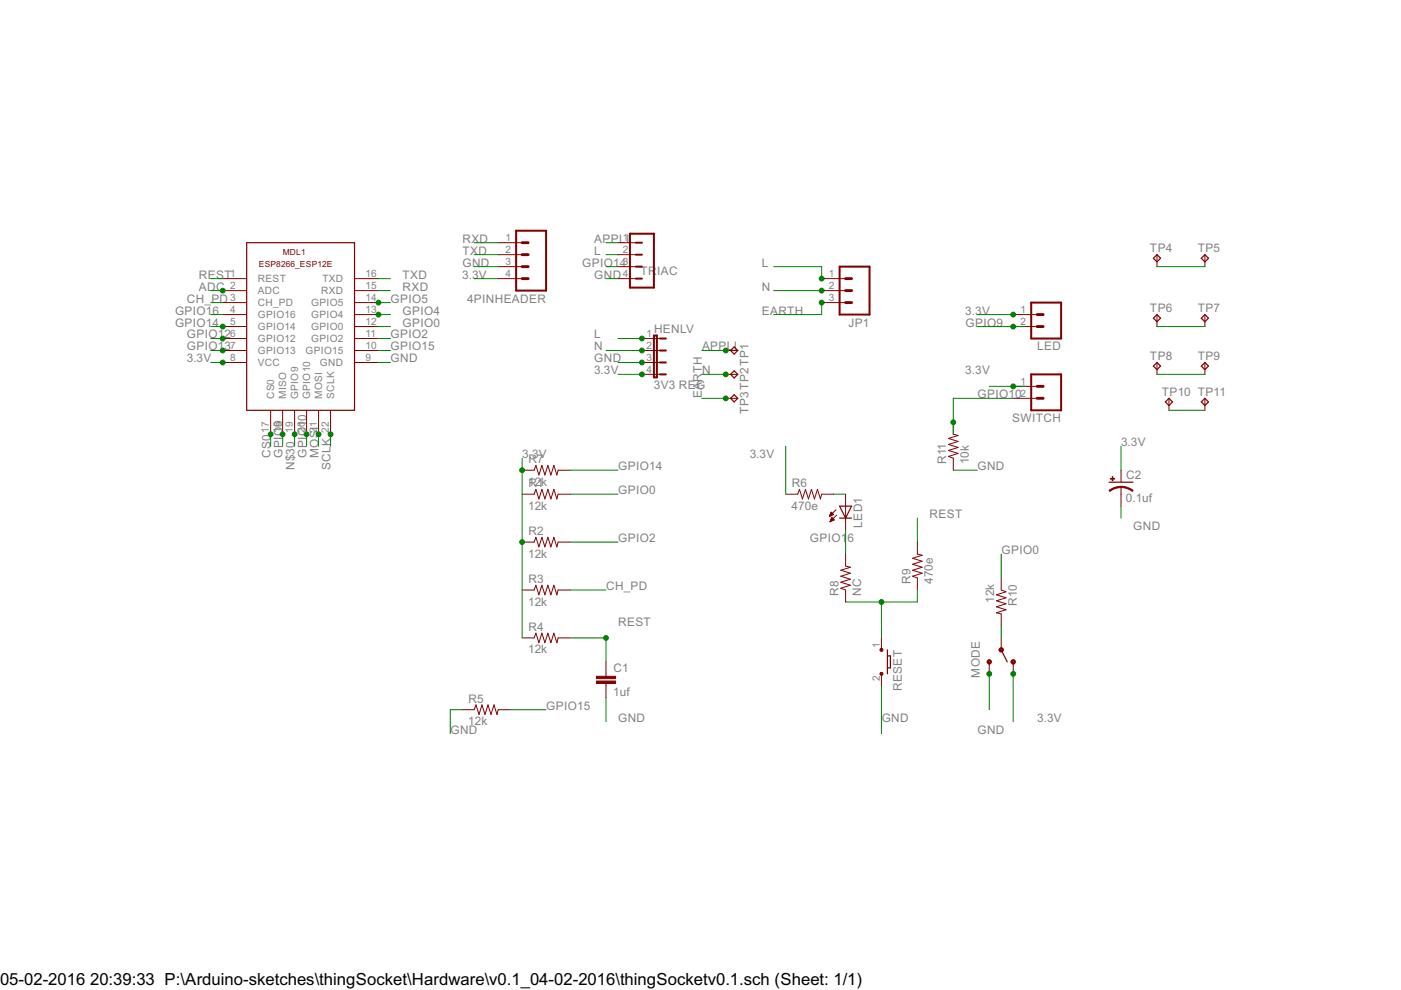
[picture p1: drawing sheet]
<svg xmlns="http://www.w3.org/2000/svg" width="297mm" height="210mm" viewBox="0 0 297 210" stroke-linecap="round" stroke-linejoin="round" font-family="sans-serif">
<g fill="none" stroke="#800000" stroke-width=".21">
<path d="M47.2 59.1h5.1M75.2 59.1h5M105.6 59.1h5.1M105.6 54h5.1M105.6 51.5h5.1M105.6 56.5h5.1M131 59.1h3.8M131 54h3.8M131 51.5h3.8M131 56.5h3.8M174.2 59.1h5.1M245.3 54v2.5"/>
<path d="M255.5 54v2.5M47.2 76.9h5.1M47.2 74.3h5.1M47.2 71.8h5.1M47.2 69.2h5.1M47.2 66.7h5.1M47.2 64.2h5.1M47.2 61.6h5.1M75.2 76.9h5M75.2 74.3h5M75.2 71.8h5M75.2 69.2h5"/>
<path d="M75.2 66.7h5M75.2 64.2h5M75.2 61.6h5M136.1 76.9h3.8M136.1 74.3h3.8M136.1 71.8h3.8M136.1 79.4h3.8M153.9 74.3h2.5M153.9 79.4h2.5M174.2 64.2h5.1M174.2 61.6h5.1M214.8 69.2h5.1"/>
<path d="M214.8 66.7h5.1M245.3 66.7v2.5M245.3 76.9v2.5M255.5 66.7v2.5M255.5 76.9v2.5M57.4 87v5.1M59.9 87v5.1M62.5 87v5.1M65 87v5.1M67.5 87v5.1M70.1 87v5.1M110.7 99.7h2.5l.4-1 .7 2 .6-2 .6 2 .7-2 .6 2 .6-2 .7 2 .2-1h2.6"/>
<path d="M153.9 84.5h2.5M202.1 89.5v2.6l1 .2-2 .7 2 .6-2 .6 2 .7-2 .6 2 .6-2 .7 1 .4v2.5M214.8 84.5h5.1M214.8 81.9h5.1M237.7 99.7v2.5M247.8 84.5v2.5M255.5 84.5v2.5M110.7 104.8h2.5l.4-1 .7 2 .6-2 .6 2 .7-2 .6 2 .6-2 .7 2 .2-1h2.6M110.7 114.9h2.5l.4-1 .7 2.1 .6-2.1 .6 2.1 .7-2.1 .6 2.1 .6-2.1 .7 2.1 .2-1.1h2.6M166.6 104.8h2.5l.4-1 .6 2 .7-2 .6 2 .6-2 .7 2 .6-2 .6 2 .3-1h2.5M175.9 109.4h.2M175.9 109.3h.4"/>
<path d="M176 109.1h.6M176 110.6h.1M176 109h.7M176 110.5h.3M176.1 108.9h.4M176.1 110.3h.5M176.1 108.8h.3M176.1 110.2h.7M176.2 108.6h.1M176.2 110.1h.5M176.2 108.6l.5 .5-.8 .4zM176.2 110h.4"/>
<path d="M176.3 109.9h.2M176.3 109.7h.1M176.4 109.7l.5 .5-.9 .4zM177.2 108.1l-1.3 1.4M177.4 109.2l-1.4 1.4M179.3 104.8v7.6M179.3 117.5v2.5l1 .3-2 .6 2 .6-2 .7 2 .6-2 .6 2 .7-2 .6 1 .4v2.5M194.5 114.9v2.6l1 .2-2 .7 2 .6-2 .6 2 .7-2 .6 2 .6-2 .7 1 .4v2.5M237.7 103.3v4M110.7 125.1h2.5l.4-1 .7 2 .6-2 .6 2 .7-2 .6 2 .6-2 .7 2 .2-1h2.6M110.7 135.3h2.5l.4-1.1 .7 2.1 .6-2.1 .6 2.1 .7-2.1 .6 2.1 .6-2.1 .7 2.1 .2-1h2.6M186.9 135.3v2.5"/>
<path d="M212.3 122.6v2.5l1 .4-2 .6 2 .6-2 .7 2 .6-2 .7 2 .6-2 .6 1 .3v2.5M212.3 135.3v2.5M98 150.5h2.5l.4-1 .7 2 .6-2 .6 2 .7-2 .6 2 .6-2 .7 2 .2-1h2.6M128.5 140.3v3.1M128.5 144.9v3M186.9 142.9v2.5M209.7 140.3v2.6M214.8 140.3v2.6"/>
</g>
<g fill="none" stroke="#800000" stroke-width=".25">
<path d="M52.3 51.5h22.9v35.5h-22.9zM244.5 54.8l.8-.8 .8 .8-.8 .7zM254.7 54.8l.8-.8 .7 .8-.7 .7zM154.9 79.4l.8-.8 .7 .8-.7 .7zM155.7 73.6l.7 .7-.7 .8-.8-.8zM244.5 67.5l.8-.8 .8 .8-.8 .7zM244.5 77.6l.8-.7 .8 .7-.8 .8zM254.7 67.5l.8-.8 .7 .8-.7 .7zM255.5 76.9l.7 .7-.7 .8-.8-.8zM155.7 83.7l.7 .8-.7 .7-.8-.7zM247.1 85.2l.7-.7 .8 .7-.8 .8zM254.7 85.2l.8-.7 .7 .7-.7 .8z"/>
<path d="M178 107.3h2.6l-1.3 2.6zM178 109.9h2.6M235.1 102.2h5.1M188.2 139.1h.6v2.5h-.6M188.2 137.8v5.1M212.3 137.8l1.3 2.5"/>
</g>
<g fill="none" stroke="#800000" stroke-width=".42">
<path d="M109.4 48.9h6.4v12.7h-6.4zM133.6 49.6h5v11.4h-5zM134.8 54h1.3M134.8 51.5h1.3M134.8 56.5h1.3M134.8 59.1h1.3M178 56.5h6.4v10.2h-6.4zM138.6 71.1h.7v8.9h-.7zM139.9 76.9h1.3M139.9 74.3h1.3M139.9 71.8h1.3M139.9 79.4h1.3"/>
<path d="M218.6 64.2h6.4v7.6h-6.4zM218.6 79.4h6.4v7.6h-6.4z"/>
</g>
<g fill="#800000" stroke="#800000" stroke-width=".21">
<path d="M126.4 144.4h4.1v.5h-4.1z"/>
<path d="M126.4 143.4h4.1v.5h-4.1z"/>
<path d="M235.4 101.5h.9v.1h-.9z"/>
<path d="M235.8 101.1h.1v.9h-.1z"/>
</g>
<g fill="#800000" stroke="#800000" stroke-width=".21">
<path d="M237.7 103.1l1.3 .2 1.2 .7-.1 .2-.9-.5-1.5-.3z" fill-rule="evenodd"/>
<path d="M235.1 104l1.2-.7 1.4-.2v.3l-1 .1-1.4 .7z" fill-rule="evenodd"/>
<path d="M186.6 137.6h.5v.4h-.5z" fill-rule="evenodd"/>
<path d="M186.6 142.6h.5v.5h-.5z" fill-rule="evenodd"/>
<path d="M214.5 140a.46 .46 0 0 1 .7 .2 .46 .46 0 0 1-.3 .6 .46 .46 0 0 1-.5-.5h.2a.26 .26 0 0 1 .3-.2 .26 .26 0 0 1 .1 .4 .26 .26 0 0 1-.4-.1l-.2-.1z" fill-rule="evenodd"/>
<path d="M209.5 140a.46 .46 0 0 1 .7 .1 .46 .46 0 0 1-.3 .7 .46 .46 0 0 1-.6-.5h.2a.26 .26 0 0 1 .3-.2 .26 .26 0 0 1 .1 .4 .26 .26 0 0 1-.4-.1l-.2-.1z" fill-rule="evenodd"/>
<path d="M212 137.4a.46 .46 0 0 1 .7 .2 .46 .46 0 0 1-.3 .7 .46 .46 0 0 1-.6-.5h.2a.26 .26 0 0 1 .4-.2 .26 .26 0 0 1 .1 .4 .26 .26 0 0 1-.5-.1l-.2-.1z" fill-rule="evenodd"/>
</g>
<path d="M110.7 56.5h1.3M110.7 54h1.3M110.7 51.5h1.3M110.7 59.1h1.3M179.3 59.1h1.3M179.3 64.2h1.3M179.3 61.6h1.3M219.9 69.2h1.3M219.9 66.7h1.3M219.9 84.5h1.3M219.9 81.9h1.3" fill="none" stroke="#800000" stroke-width=".61"/>
<g fill="none" stroke="#008000" stroke-width=".21">
<path d="M44.7 59.1h2.5M80.2 59.1h2.6M100.5 59.1h5.1M100.5 56.5h5.1M100.5 54h5.1M100.5 51.5h5.1M128.5 59.1h2.5M128.5 56.5h2.5M128.5 54h2.5M128.5 51.5h2.5M164 56.5h10.2v2.6M245.3 56.5h10.2"/>
<path d="M44.7 74.3h2.5M44.7 61.6h2.5M44.7 76.9h2.5M44.7 66.7h2.5M44.7 69.2h2.5M44.7 71.8h2.5M44.7 64.2h2.5M80.2 74.3h2.6M80.2 61.6h2.6M80.2 76.9h2.6M80.2 66.7h2.6M80.2 69.2h2.6"/>
<path d="M80.2 71.8h2.6M80.2 64.2h2.6M128.5 74.3h7.6M131 79.4h5.1M131 76.9h5.1M131 71.8h5.1M148.8 74.3h5.1M148.8 79.4h5.1M164 61.6h10.2M174.2 64.2v2.5h-10.2M207.2 66.7h7.6M207.2 69.2h10.2"/>
<path d="M245.3 79.4h10.2M245.3 69.2h10.2M57.4 92.1v2.5M59.9 92.1v2.5M62.5 92.1v2.5M65 92.1v2.5M67.5 92.1v2.5M70.1 92.1v2.5M110.7 97.2v38.1M120.9 99.7h10.1M148.8 84.5h5.1M166.6 94.6v10.2"/>
<path d="M202.1 99.7h5.1M209.7 81.9h7.7M214.8 84.5h-12.7v7.6M237.7 94.6v5.1M247.8 87h7.7M120.9 104.8h10.1M120.9 114.9h10.1M176.7 104.8h2.6M179.3 112.4v5.1M194.5 109.9v5M212.3 117.5v5.1M237.7 107.3v2.6"/>
<path d="M120.9 135.3h7.6v5M120.9 125.1h7.6M186.9 127.6v7.7M194.5 125.1v2.5h-15.2M212.3 132.7v2.6M98 150.5h-2.5v5.1M108.2 150.5h7.6M128.5 147.9v5.1M186.9 145.4v10.2M209.7 142.9v7.6M214.8 142.9v10.1"/>
</g>
<g fill="#008000" stroke="#008000" stroke-width=".21">
<circle cx="136.1" cy="74.3" r=".51"/>
<circle cx="174.2" cy="61.6" r=".51"/>
<circle cx="153.9" cy="79.4" r=".51"/>
<circle cx="110.7" cy="99.7" r=".51"/>
<circle cx="110.7" cy="114.9" r=".51"/>
<circle cx="47.2" cy="76.9" r=".51"/>
<circle cx="136.1" cy="79.4" r=".51"/>
<circle cx="214.8" cy="142.9" r=".51"/>
<circle cx="214.8" cy="66.7" r=".51"/>
<circle cx="214.8" cy="81.9" r=".51"/>
<circle cx="136.1" cy="76.9" r=".51"/>
<circle cx="209.7" cy="142.9" r=".51"/>
<circle cx="128.5" cy="135.3" r=".51"/>
<circle cx="47.2" cy="61.6" r=".51"/>
<circle cx="47.2" cy="69.2" r=".51"/>
<circle cx="47.2" cy="74.3" r=".51"/>
<circle cx="47.2" cy="71.8" r=".51"/>
<circle cx="57.4" cy="92.1" r=".51"/>
<circle cx="59.9" cy="92.1" r=".51"/>
<circle cx="214.8" cy="69.2" r=".51"/>
<circle cx="62.5" cy="92.1" r=".51"/>
<circle cx="65" cy="92.1" r=".51"/>
<circle cx="202.1" cy="89.5" r=".51"/>
<circle cx="67.5" cy="92.1" r=".51"/>
<circle cx="70.1" cy="92.1" r=".51"/>
<circle cx="80.2" cy="64.2" r=".51"/>
<circle cx="80.2" cy="66.7" r=".51"/>
<circle cx="186.9" cy="127.6" r=".51"/>
<circle cx="136.1" cy="71.8" r=".51"/>
<circle cx="174.2" cy="59.1" r=".51"/>
<circle cx="153.9" cy="74.3" r=".51"/>
<circle cx="153.9" cy="84.5" r=".51"/>
<circle cx="174.2" cy="64.2" r=".51"/>
</g>
<g font-size="4">
<text x="0" y="208.9">05-02-2016</text>
<text x="19.1" y="208.9">20:39:33 P:\Arduino-sketches\thingSocket\Hardware\v0.1_04-02-2016\thingSocketv0.1.sch (Sheet: 1/1)</text>
</g>
<g font-size="2.8" fill="#808080">
<text x="98.1" y="54">TXD</text>
<text x="98.1" y="51.5">RXD</text>
<text x="126" y="54">L</text>
<text x="126" y="51.5">APPLI</text>
<text x="243.8" y="53.5">TP4</text>
<text x="254" y="53.5">TP5</text>
<text x="42.2" y="59.1">REST</text>
<text x="85.4" y="59.1">TXD</text>
<text x="98" y="59.1">3.3V</text>
<text x="98.1" y="56.5">GND</text>
<text x="123.4" y="56.5">GPIO14</text>
<text x="126" y="59.1">GND</text>
<text x="135.8" y="58.3">TR</text>
<text x="139.3" y="58.3">IAC</text>
<text x="161.5" y="56.5">L</text>
<text x="39.6" y="64.2">CH_PD</text>
<text x="42.2" y="61.6">ADC</text>
<text x="82.8" y="64.2">GPIO5</text>
<text x="85.4" y="61.6">RXD</text>
<text x="99" y="64.2">4PINHEADER</text>
<text x="161.5" y="61.6">N</text>
<text x="37.1" y="66.7">GPIO16</text>
<text x="37.1" y="69.2">GPIO14</text>
<text x="39.6" y="71.8">GPIO12</text>
<text x="82.8" y="71.8">GPIO2</text>
<text x="85.4" y="69.2">GPIO0</text>
<text x="85.4" y="66.7">GPIO4</text>
<text x="126" y="71.8">L</text>
<text x="138.7" y="70.5">HENLV</text>
<text x="161.5" y="66.7">EARTH</text>
<text x="179.9" y="69.2">JP1</text>
<text x="204.7" y="66.7">3.3V</text>
<text x="204.7" y="69.2">GPIO9</text>
<text x="243.8" y="66.2">TP6</text>
<text x="254" y="66.2">TP7</text>
<text x="39.6" y="76.8">3.3V</text>
<text x="39.6" y="74.3">GPIO13</text>
<text x="82.8" y="74.3">GPIO15</text>
<text x="82.8" y="76.8">GND</text>
<text x="126" y="74.3">N</text>
<text x="126" y="76.8">GND</text>
<text x="148.8" y="74.3">APPLI</text>
<text x="219.9" y="74.3">LED</text>
<text x="243.8" y="76.3">TP8</text>
<text x="254" y="76.3">TP9</text>
<text x="125.9" y="79.4">3.3V</text>
<text x="138.6" y="82.6">3V3 REG</text>
<text x="148.8" y="79.4">N</text>
<text x="204.7" y="79.4">3.3V</text>
<text x="246.4" y="84">TP10 TP11</text>
<text x="148.8" y="84.4" transform="rotate(-90 148.8 84.4)">EARTH</text>
<text x="158.7" y="87.7" transform="rotate(-90 158.7 87.7)">TP3TP2TP1</text>
<text x="207.3" y="84.5">GPIO10</text>
<text x="214.6" y="89.5">SWITCH</text>
<text x="237.7" y="94.6">3.3V</text>
<text x="57.4" y="97.1" transform="rotate(-90 57.4 97.1)">CS0</text>
<text x="59.9" y="97.1" transform="rotate(-90 59.9 97.1)">GPIO9</text>
<text x="62.5" y="99.7" transform="rotate(-90 62.5 99.7)">N$30</text>
<text x="65" y="97.1" transform="rotate(-90 65 97.1)">GPIO10</text>
<text x="67.5" y="97.1" transform="rotate(-90 67.5 97.1)">MOSI</text>
<text x="70.1" y="99.7" transform="rotate(-90 70.1 99.7)">SCLK</text>
<text x="110.7" y="97.2">3.3V</text>
<text x="112" y="98.2">R7</text>
<text x="131.1" y="99.7">GPIO14</text>
<text x="159" y="97.2">3.3V</text>
<text x="200.6" y="98.4" transform="rotate(-90 200.6 98.4)">R11</text>
<text x="205.4" y="98.4" transform="rotate(-90 205.4 98.4)">10k</text>
<text x="207.3" y="99.7">GND</text>
<text x="238.7" y="101.6">C2</text>
<text x="112" y="103">12k</text>
<text x="112" y="103.3">R1</text>
<text x="131.1" y="104.8">GPIO0</text>
<text x="167.9" y="103.3">R6</text>
<text x="238.7" y="106.4">0.1uf</text>
<text x="112" y="108.1">12k</text>
<text x="112" y="113.4">R2</text>
<text x="167.8" y="108.1">470e</text>
<text x="182.8" y="111.8" transform="rotate(-90 182.8 111.8)">LED1</text>
<text x="197.1" y="109.9">REST</text>
<text x="240.3" y="112.4">GND</text>
<text x="112" y="118.2">12k</text>
<text x="131.1" y="114.9">GPIO2</text>
<text x="171.7" y="114.9">GPIO1</text>
<text x="179.7" y="114.9">6</text>
<text x="212.3" y="117.5">GPIO0</text>
<text x="112" y="123.6">R3</text>
<text x="128.5" y="125.1">CH_PD</text>
<text x="193" y="123.8" transform="rotate(-90 193 123.8)">R9</text>
<text x="197.8" y="123.8" transform="rotate(-90 197.8 123.8)">470e</text>
<text x="112" y="128.4">12k</text>
<text x="177.8" y="126.3" transform="rotate(-90 177.8 126.3)">R8</text>
<text x="182.6" y="126.3" transform="rotate(-90 182.6 126.3)">NC</text>
<text x="210.8" y="127.9" transform="rotate(-90 210.8 127.9)">12k</text>
<text x="215.6" y="128.5" transform="rotate(-90 215.6 128.5)">R10</text>
<text x="112" y="133.7">R4</text>
<text x="131.1" y="132.7">REST</text>
<text x="112" y="138.5">12k</text>
<text x="130.1" y="142.5">C1</text>
<text x="207.7" y="143.7" transform="rotate(-90 207.7 143.7)">MODE</text>
<text x="99.3" y="149">R5</text>
<text x="130" y="147.6">1uf</text>
<text x="191.2" y="146.5" transform="rotate(-90 191.2 146.5)">RESET</text>
<text x="95.5" y="155.6">GND</text>
<text x="99.3" y="153.8">12k</text>
<text x="115.8" y="150.5">GPIO15</text>
<text x="131.1" y="153">GND</text>
<text x="186.9" y="153">GND</text>
<text x="207.3" y="155.6">GND</text>
<text x="219.9" y="153">3.3V</text>
</g>
<g font-size="2.4" fill="#808080">
<text x="107.2" y="51.1">1</text>
<text x="107.2" y="53.6">2</text>
<text x="132" y="53.6">2</text>
<text x="132" y="51.1">1</text>
<text x="48.8" y="58.7">1</text>
<text x="54.7" y="59.8">REST</text>
<text x="68.3" y="59.8">TXD</text>
<text x="77.5" y="58.7">16</text>
<text x="107.2" y="56.2">3</text>
<text x="107.2" y="58.7">4</text>
<text x="132" y="56.2">3</text>
<text x="132" y="58.7">4</text>
<text x="175.8" y="58.7">1</text>
<text x="48.8" y="61.3">2</text>
<text x="48.8" y="63.8">3</text>
<text x="54.7" y="62.4">ADC</text>
<text x="54.7" y="64.9">CH_PD</text>
<text x="66" y="64.9">GPIO5</text>
<text x="68.1" y="62.4">RXD</text>
<text x="77.5" y="63.8">14</text>
<text x="77.5" y="61.3">15</text>
<text x="175.8" y="61.3">2</text>
<text x="175.8" y="63.8">3</text>
<text x="48.8" y="66.3">4</text>
<text x="48.8" y="68.9">5</text>
<text x="48.8" y="71.4">6</text>
<text x="54.7" y="67.5">GPIO16</text>
<text x="54.7" y="70">GPIO14</text>
<text x="66" y="70">GPIO0</text>
<text x="66" y="67.5">GPIO4</text>
<text x="77.5" y="71.4">11</text>
<text x="77.5" y="68.9">12</text>
<text x="77.5" y="66.3">13</text>
<text x="137.1" y="71.4">1</text>
<text x="216.4" y="66.3">1</text>
<text x="216.4" y="68.9">2</text>
<text x="48.8" y="74">7</text>
<text x="48.8" y="76.5">8</text>
<text x="54.7" y="72.5">GPIO12</text>
<text x="54.7" y="75.1">GPIO13</text>
<text x="54.7" y="77.6">VCC</text>
<text x="64.8" y="75.1">GPIO15</text>
<text x="66" y="72.5">GPIO2</text>
<text x="67.8" y="77.6">GND</text>
<text x="77.5" y="76.5">9</text>
<text x="77.5" y="74">10</text>
<text x="137.1" y="74">2</text>
<text x="137.1" y="76.5">3</text>
<text x="137.1" y="79">4</text>
<text x="216.4" y="81.6">1</text>
<text x="58.1" y="84.6" transform="rotate(-90 58.1 84.6)">CS0</text>
<text x="60.7" y="84.6" transform="rotate(-90 60.7 84.6)">MISO</text>
<text x="63.2" y="84.6" transform="rotate(-90 63.2 84.6)">GPIO9</text>
<text x="65.8" y="84.6" transform="rotate(-90 65.8 84.6)">GPIO10</text>
<text x="68.3" y="84.6" transform="rotate(-90 68.3 84.6)">MOSI</text>
<text x="70.8" y="84.6" transform="rotate(-90 70.8 84.6)">SCLK</text>
<text x="216.4" y="84.1">2</text>
<text x="57" y="91.7" transform="rotate(-90 57 91.7)">17</text>
<text x="59.6" y="91.7" transform="rotate(-90 59.6 91.7)">18</text>
<text x="62.1" y="91.7" transform="rotate(-90 62.1 91.7)">19</text>
<text x="64.6" y="91.7" transform="rotate(-90 64.6 91.7)">20</text>
<text x="67.2" y="91.7" transform="rotate(-90 67.2 91.7)">21</text>
<text x="69.7" y="91.7" transform="rotate(-90 69.7 91.7)">22</text>
<text x="186.5" y="137.4" transform="rotate(-90 186.5 137.4)">1</text>
<text x="186.5" y="144.4" transform="rotate(-90 186.5 144.4)">2</text>
</g>
<g font-size="2" fill="#800000">
<text x="59.9" y="54">MDL1</text>
<text x="54.9" y="56.5">ESP8266_ESP12E</text>
</g>
</svg>
